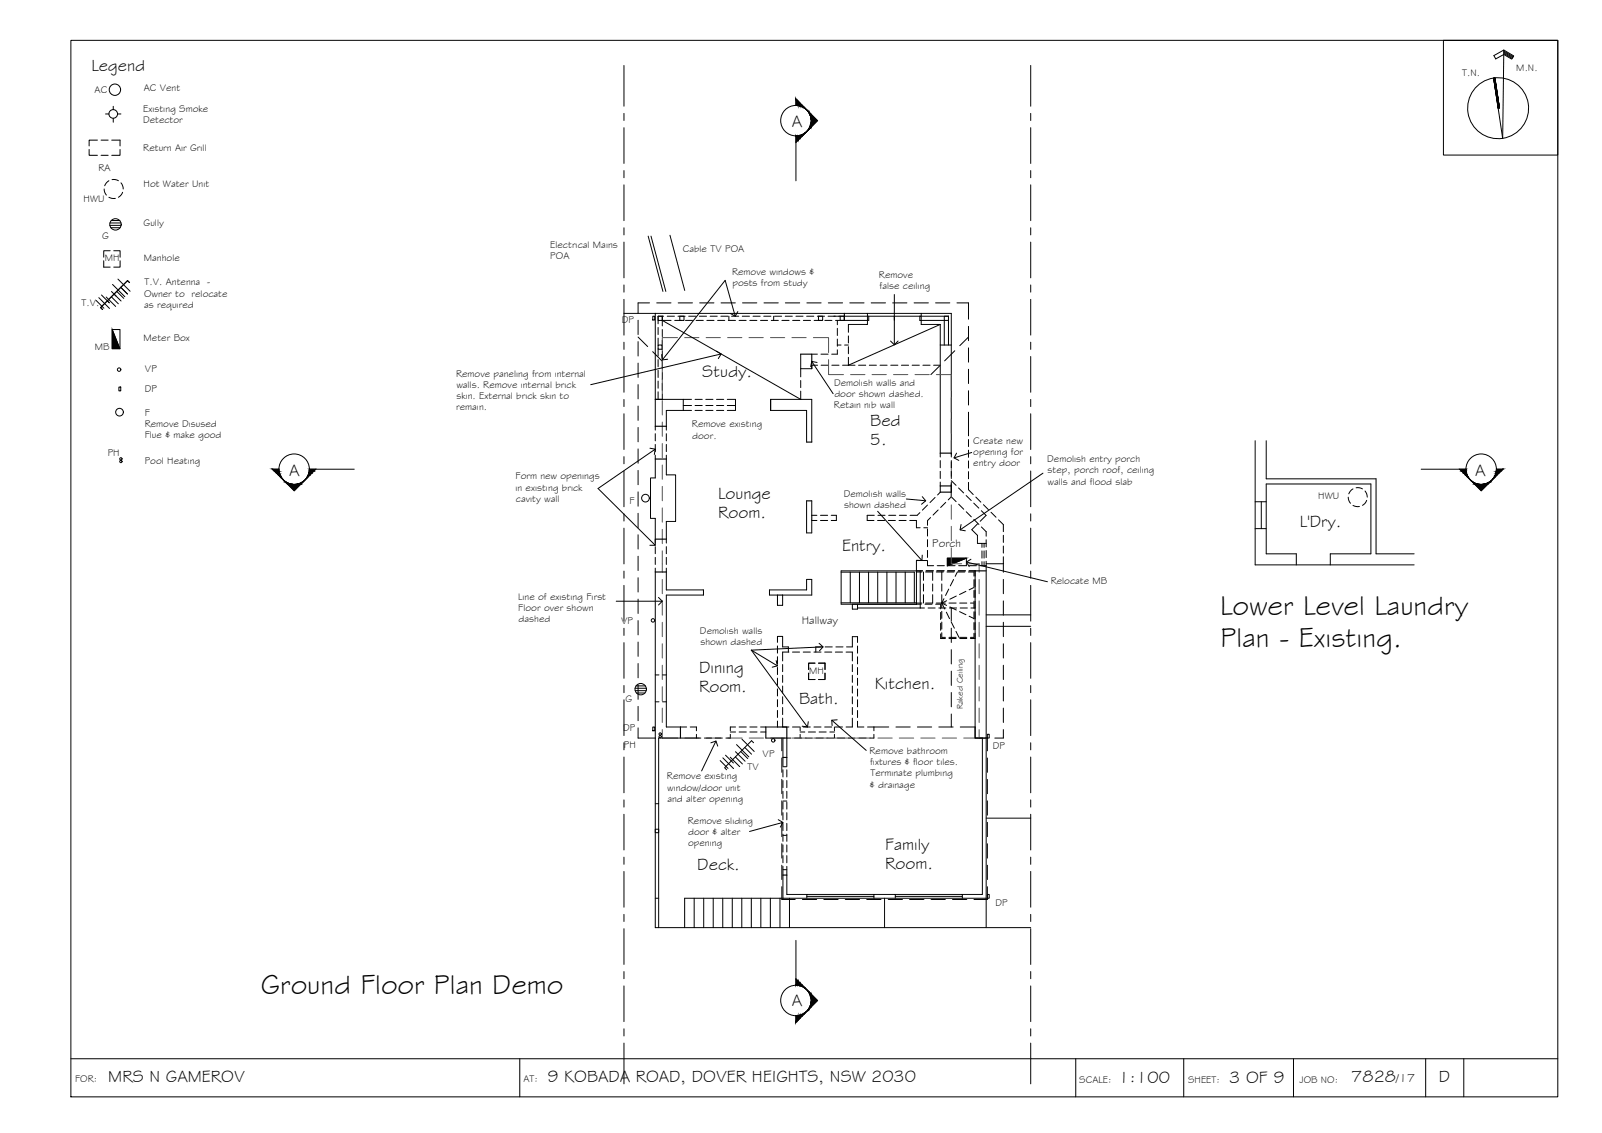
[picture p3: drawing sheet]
<svg xmlns="http://www.w3.org/2000/svg" width="420mm" height="297mm" viewBox="0 0 420 297" stroke-linecap="round" stroke-linejoin="round" font-family="sans-serif">
<!-- layer: BORDER -->
<g fill="none" stroke="#000" stroke-width=".26">
<path d="M18.6 10.6h390v277h-390zM378.6 10.6h30v30.1h-30zM394.4 13.1l2.6 1.6-.5 .8-2.1-1.2-2.1 1.1-.5-.8 2.6-1.5-.3 23.2-2.4-15.8M394.4 13.4l2.5 1.5M394.4 13.7l2.4 1.4M394.4 14l2.2 1.3M392.1 20.4l1.2 7.9M18.6 277.6h390M136.3 277.6v10M282.1 277.6v10M310.5 277.6v10M339.2 277.6v10"/>
<path d="M373.9 277.6v10M383.9 277.6v10"/>
<circle cx="392.9" cy="28.4" r="8"/>
</g>
<!-- layer: SECTION POINT -->
<g fill="#000" stroke="#000" stroke-width=".26">
<path d="M211.2 34.8l.4-.3zM211.2 28.4l.4 .4zM212 34.1l-.4 .4zM212 29.2l.3 .5zM212.8 30l1.6 1.6-1.6 1.7zM73.9 125.4l.4 .4zM74.7 126.2l.5 .3zM75.5 127h3.3l-1.6 1.7zM79.6 126.2l.4-.4zM80.3 125.4l-.3 .4zM385.3 125.4l.3 .4zM385.6 125.8l.5 .4z"/>
<path d="M386.8 127h3.4l-1.7 1.7zM390.4 126.5l.5-.3zM391.7 125.4l-.4 .4zM211.2 259.1l.4 .4zM211.6 259.5l.4 .4zM211.2 265.5l.4-.4zM212.3 264.2l-.3 .6zM212.8 260.6l1.6 1.7-1.6 1.7z"/>
<path d="M208.8 26l.5 .5v1.2zM208.8 26v1.6l.5 .1z"/>
<path d="M208.8 35.6h.5v1.2zM208.8 35.6v1.7l.5-.5z"/>
<path d="M209.3 26.5l.5 .5v.8zM209.3 26.5v1.2l.5 .1z"/>
<path d="M209.3 35.6l.5-.1v.8zM209.3 35.6v1.2l.5-.5z"/>
<path d="M209.8 27l.5 .5v.5zM209.8 27v.8l.5 .2z"/>
<path d="M209.8 35.5l.5-.2v.5zM209.8 35.5v.8l.5-.5z"/>
<path d="M210.3 27.5l.5 .7zM210.3 27.5v.5l.5 .2z"/>
<path d="M210.3 35.3l.5-.2v.2zM210.3 35.3v.5l.5-.5z"/>
<path d="M210.8 28l.4 .5zM210.8 28l.4 .5z"/>
<path d="M210.8 35.1l.4-.3zM210.8 35.1v.2l.4-.4z"/>
<path d="M212 29.2l.3 .5zM211.6 28.8l.4 .4z"/>
<path d="M212.3 33.6l-.3 .5zM212 34.1l.3-.3z"/>
<path d="M212.3 29.5l.2 .2v.5zM212.3 29.5l.2 .7z"/>
<path d="M212.5 33.1v.5h-.2zM212.3 33.6v.2l.2-.2z"/>
<path d="M212.5 29.7l.2 .2v.9zM212.5 29.7l.2 1.1z"/>
<path d="M212.7 32.5v.9l-.2-.3zM212.5 33.1v.5l.2-.2z"/>
<path d="M212.7 29.9l.1 1.5zM212.7 29.9l.1 1.5z"/>
<path d="M212.8 31.9v1.4zM212.7 32.5v.9z"/>
<path d="M71.5 123l.5 .5h1.2zM71.5 123h1.7v.5z"/>
<path d="M72 123.5l.5 .5h.8zM72 123.5h1.2l.1 .5z"/>
<path d="M72.5 124l.5 .5h.5zM72.5 124h.8l.2 .5z"/>
<path d="M73 124.5l.7 .5zM73 124.5h.5l.2 .5z"/>
<path d="M73.5 125l.5 .4zM73.5 125l.5 .4z"/>
<path d="M75 126.5l.2 .3h.6zM75 126.5l.8 .3z"/>
<path d="M74.7 126.2l.5 .3zM74.3 125.8l.4 .4z"/>
<path d="M75.2 126.8l1.1 .1zM75.2 126.8l1.1 .1z"/>
<path d="M75.4 126.9l1.5 .1zM75.4 126.9l1.5 .1z"/>
<path d="M77.4 127h1.4zM78 126.9h.9z"/>
<path d="M78 126.9h.9l-.3-.1zM78.6 126.8h.5l-.2 .1z"/>
<path d="M78.6 126.8h.5v-.3zM79.1 126.5h.2l-.2 .3z"/>
<path d="M79.1 126.5l.5-.3zM79.6 126.2l-.3 .3z"/>
<path d="M80.6 125l-.3 .4zM80.6 125h.2l-.4 .4z"/>
<path d="M80.8 124.5l-.2 .5h.2zM80.8 124.5h.5l-.5 .5z"/>
<path d="M81 124l-.2 .5h.5zM81 124h.8l-.5 .5z"/>
<path d="M81.1 123.5l-.1 .5h.8zM81.1 123.5h1.2l-.5 .5z"/>
<path d="M81.2 123l-.1 .5h1.2zM81.2 123h1.6l-.5 .5z"/>
<path d="M383.3 123.5l1.2-.5v.5zM382.8 123l.5 .5 1.2-.5z"/>
<path d="M383.9 124l.6-.5 .1 .5zM383.3 123.5l.6 .5 .6-.5z"/>
<path d="M384.6 124l.2 .5h-.4zM383.9 124l.5 .5 .2-.5z"/>
<path d="M384.8 124.5l.2 .5h-.2zM384.4 124.5l.4 .5v-.5z"/>
<path d="M385 125l.3 .4zM384.8 125l.5 .4-.3-.4z"/>
<path d="M386.1 126.2l.5 .3zM386 126.2l.3 .3z"/>
<path d="M386.6 126.5l.5 .3h-.5zM386.3 126.5l.3 .3v-.3z"/>
<path d="M386.7 126.9l.4-.1 .5 .1zM386.6 126.8l.1 .1 .4-.1z"/>
<path d="M386.8 127h1.4zM386.7 126.9h.9z"/>
<path d="M388.8 127l1.4-.1zM388.8 127l1.4-.1z"/>
<path d="M389.3 126.9l1.1-.1zM389.3 126.9l1.1-.1z"/>
<path d="M389.9 126.8l.7-.3-.2 .3zM389.9 126.8l.7-.3z"/>
<path d="M390.4 126.5l.5-.3zM390.9 126.2l.4-.4z"/>
<path d="M391.7 125.4l.4-.4zM392 125l-.3 .4 .4-.4z"/>
<path d="M392 125l.6-.5zM392.2 124.5l-.2 .5 .6-.5z"/>
<path d="M392.2 124.5l.9-.5-.5 .5zM392.4 124l-.2 .5 .9-.5z"/>
<path d="M392.4 124l1.2-.5-.5 .5zM392.4 123.5v.5l1.2-.5z"/>
<path d="M392.4 123.5l1.7-.5-.5 .5zM392.5 123l-.1 .5 1.7-.5z"/>
<path d="M209.3 257.2l-.5 1.1h.5zM208.8 256.6l.5 .6-.5 1.1z"/>
<path d="M209.8 257.7l-.5 .6 .5 .1zM209.3 257.2l.5 .5-.5 .6z"/>
<path d="M209.8 258.4l.5 .2v-.4zM209.8 257.7l.5 .5-.5 .2z"/>
<path d="M210.3 258.6l.5 .2v-.2zM210.3 258.2l.5 .4h-.5z"/>
<path d="M210.8 258.8l.4 .3zM210.8 258.6l.4 .5-.4-.3z"/>
<path d="M209.3 266.3l-.5 1.7 .5-.6zM208.8 266.3h.5l-.5 1.7z"/>
<path d="M209.8 266.2l-.5 1.2 .5-.5zM209.3 266.3l.5-.1-.5 1.2z"/>
<path d="M210.3 266l-.5 .9 .5-.5zM209.8 266.2l.5-.2-.5 .9z"/>
<path d="M210.8 265.8l-.5 .6zM210.3 266l.5-.2-.5 .6z"/>
<path d="M211.2 265.5l-.4 .5zM210.8 265.8l.4-.3-.4 .5z"/>
<path d="M212.3 264.2l-.3 .6zM212 264.7l-.4 .4z"/>
<path d="M212 259.9l.3 .5zM212 259.9l.3 .3z"/>
<path d="M212.5 263.7l-.2 .7 .2-.2zM212.5 263.7l-.2 .7z"/>
<path d="M212.3 260.4l.2 .5v-.5zM212.3 260.2l.2 .2h-.2z"/>
<path d="M212.7 263.2l-.2 1 .2-.2zM212.7 263.2l-.2 1z"/>
<path d="M212.7 260.6l-.2 .3 .2 .5zM212.5 260.4l.2 .2-.2 .3z"/>
<path d="M212.8 262.6l-.1 1.4zM212.8 262.6l-.1 1.4z"/>
<path d="M212.8 260.6v1.4zM212.7 260.6v.8z"/>
</g>
<g fill="none" stroke="#000" stroke-width=".26">
<path d="M208.8 27.6v-1.6l5.6 5.6-5.6 5.7M208.8 35.6v11.8M73.2 123h-1.7l5.7 5.7 5.6-5.7M81.2 123h11.7M372.7 123h11.8M382.8 123l5.7 5.7 5.6-5.7h-1.6M208.8 256.6l5.6 5.7-5.6 5.7v-1.7M208.8 246.5v11.8"/>
<circle cx="208.7" cy="31.6" r="4"/>
<circle cx="77.1" cy="123" r="4"/>
<circle cx="388.5" cy="123" r="4"/>
<circle cx="208.7" cy="262.3" r="4"/>
</g>
<!-- layer: EXISTING -->
<g fill="none" stroke="#000" stroke-width=".26">
<path d="M163.6 82.2h85.9v37.6M171.9 82.2v22.5h7.3M172.6 85.8v1.9M172.6 88.6v1.9M172.6 91.5v1.8M172.6 94.3v1.9M172.6 97.1v1.9M172.6 99.9v1.9M173.7 82.9h-1.1v1.1h1.1v-1.1v1.1M173.7 90.5h-1.1v1.1h1.1v-1.1v1.1M173.7 84h2.3M173.7 84v1.4"/>
<path d="M173.7 86.4v1.9M173.7 89.2v1.9M173.7 92v1.9M173.7 94.8v1.9M173.7 97.6v1.9M174.1 82.9h-1.5v2M175 82.9h1.9M177 84h1.8M177.8 82.9h1.9M178.3 82.9h1.1v1.1h-1.1zM179.8 84h1.8M180.6 82.9h1.9"/>
<path d="M182.6 84h1.9M183.4 82.9h1.9M185.4 84h1.9M186.3 82.9h1.8M188.2 84h1.9M189.1 82.9h1.8M191 84h1.9M191.2 82.9v1.1M191.9 82.9h1.8M193.8 84h1.9M194.7 82.9h1.9M196.6 84h1.9"/>
<path d="M197.5 82.9h1.9M199.5 84h1.8M200.3 82.9h1.9M202.3 84h1.8M202.9 82.9v1.1M203.1 82.9h1.9M205.1 84h1.9M205.9 82.9h1.9M207.9 84h1.9M208.8 82.9h1.8M210 92.9v5.9M210 99.8v1.8"/>
<path d="M210.7 84h1.9M211.6 82.9h1.8M212.9 92.9h1.5M213.5 84h1.9M214.4 82.9h1.8M214.4 95.8h-1.5v.9h-2.9M214.7 82.9h1.1v1.1h-1.1zM215.3 92.9h1.9M215.4 95.8h1.8M216.3 84h1.9M217.2 82.9h31.6M218.2 95.8h1.9"/>
<path d="M219.6 91.7v1.2h-1.5M219.6 84v1.1M219.6 86.1v1.9M219.6 88.9v1.9M219.6 90.5h1M220.4 82.9v1.1h1.1v-1.1v1.1M221.5 90.5h1M222.5 88.1v1.8M222.5 90.9v1.8M222.5 93.7v2.1h-1.5M227.5 82.2v2.9h-5v2M227.8 82.9v1.1h-8.7"/>
<path d="M234.6 82.9v1.1M241.2 82.9v1.1h6.5v6.5M241.6 82.2v2.9h5v34.7M246.6 90.5h2.9M247.7 82.9h1.1v1.1h-1.1zM248.8 82.9v7.6M171.9 119.3v6h-1.3v10.6h1.3v6.5M171.9 104.7v8.1M171.9 113.7v1.9M171.9 116.5v1.9M172.6 102.7v2M173.7 100.4v1.9"/>
<path d="M173.7 103.3v1.4M174.8 119.3v5.2h2.4v12.2h-2.4v5.7M174.8 113.7v1.9M174.8 116.5v1.9M179.2 104.7v2.9M179.2 106.3h2.2M179.2 104.7h2.2M181.4 107.6h-6.6v5.2M182.3 107.6h1.9M182.3 106.3h1.9M182.3 104.7h1.9M185.1 107.6h1.9"/>
<path d="M185.1 106.3h1.9M185.1 104.7h1.9M187.9 107.6h1.9M187.9 106.3h1.9M187.9 104.7h1.9M190.7 104.7h2.2v2.9h-2.2M190.7 106.3h2.2M210 102.5v2.2M211.5 115.9v-8.3h-9.4v-2.9h10.8v11.2M329.2 115.5v32.6h41.7M332.1 115.5v10h28.8v19.7h10M211.5 131.3v8.4h1.4v-3.2h1.4"/>
<path d="M212.9 131.3v3.8h1.4M215.2 135.1h1.9M215.2 136.5h1.9M218 135.1h1.4v1.4h-1.4M229.3 135.1h-1.9v1.4h1.8M230.2 136.5h1.8M230.3 135.1h1.8M233 136.5h1.8M233.1 135.1h1.8M235.8 136.5h1.8M235.9 135.1h1.9M238.6 136.5h1.8v1.9h.9"/>
<path d="M241.3 134.4l-.8 .7h-1.8M242.3 138.4h1M243.3 132.4l-1.4 1.3M243.3 138.7v1.8M244.1 135.7l-.8 .8v1.2M245.2 130.4l-1.3 1.4M246 133.7l-1.3 1.3M246.6 120.7v1.9M246.6 123.6v1.8M246.6 126.4v2.6l-.7 .8M248 131.7l-1.3 1.3M249.5 120.7v1.9"/>
<path d="M249.5 123.6v1.8M249.5 126.4v3.9M249.5 130.3l1.3 1.2M249.5 126l1.2 1.2M249.5 130.3l-.8 .8M251.4 127.9l1.3 1.3M251.4 132.2l1.4 1.3M253.4 129.9l1.3 1.3M253.4 134.2l1.3 1.3M255.4 131.9l1.3 1.3M255.4 136.2l1.3 1.3M256.4 137.3l-1.5 1.6 1.5 1.4v2.2h2.2"/>
<path d="M257.4 133.9l1.2 1.2-1.5 1.6M257.4 138.1l1.2 1.3v1.2M329.2 138.6h2.9M329.2 131.5h2.9M330.8 131.5v7.1M171.9 143.3v1.9M171.9 146.1v1.9M171.9 148.9v94.3h35.2M174.8 148.9v5.8h9.7v1.3h-9.7v34.6h5.3M174.8 143.3v1.9M174.8 146.1v1.9M201.8 154.7h9.7v-2.8h1.4v4.1h-7.6v2.7h-1.4v-2.7h-2.1z"/>
<path d="M220.6 150h19.2v8M220.6 158h19.8M223 150v8M223.5 158.4v1.3h1.4v-1.3M224.9 159.4h17.6M225.4 150v8M227.8 150v8M230.2 150v8M232.6 150v8M235 150v8M237.4 150v8M240.4 158.1h1.4"/>
<path d="M240.4 150h1.4M241.3 149.7v9.7M242 149.7h-21.4v8.7h21M242.2 150v2.2M242.2 153.1v1.9M242.2 155.9v2.2M242.6 158.4h1.9M242.7 150h1.9v2.2M242.9 149.7h1.9M243.3 147h-2.9v11.4M243.3 147.1v1.2h1.6M243.3 141.5v1.8"/>
<path d="M243.3 144.3v1.8M243.4 159.4h1.9M244.6 155.9v2.2h-1.9M244.6 153.1v1.9M245.4 158.4h1.3v1.2M245.6 158.1h2.4M245.6 150h1.8M245.7 149.7h1.9M245.8 148.3h1.9M246.2 159.4h1.9M247 150v2.2M247 153.1v1.9"/>
<path d="M247 155.9v3.4M247 158.1l.8 1.6M247 158.1l1.3 .6M247.6 157l-.6 1.1M248.3 157.5l-1.3 .6M248.4 150h1.8M248.5 149.7h1.9M248.6 148.3h1.9M248.8 154.4l-.8 1.7M248.9 158.1h1.9M249 159.4h1.9M249.1 159.1l1.7 .8"/>
<path d="M250.1 151.9l-.9 1.7M250.8 156.3l-1.7 .8M251.1 150l-.6 1.1M251.2 150h1.9M251.3 149.7h1.9M251.4 148.3h1.9M251.7 158.1h1.9M251.8 159.4h1.9M253.3 155l-1.6 .9M254 150h1.4v1M254.2 149.7h1.5v43.8h2.9M254.2 148.3h1.9"/>
<path d="M254.5 158.1h.9M254.6 159.4h1.1M255.4 152v1.8M255.4 154.8v1.8M255.4 157.6v1.9M255.4 154l-1.2 .6M257.1 148.3h1.5M257.5 142.5v1M257.5 144.4v1.9M257.5 147.2v1.1M258.1 142.5v1M258.1 144.4v1.9"/>
<path d="M258.1 147.2v1.1M258.6 141.5v1.9M258.6 144.3v1.9M258.6 147.1v96.1M340 148.1v-2.9h-7.9v-18.3h27.4v18.3h-10.6v2.9M171.9 176.9h.9M173.8 176.9h1M203.9 168.4v-1.6h1.4v2.8h1.5v1.4M203.9 169.3v1.9M203.9 172.2v1.8M203.9 175v1.9M203.9 177.8v1.9"/>
<path d="M205.3 174.2v1.9M205.3 177v1.9M205.3 179.8v1.9M206.9 171h-1.6v2.3M207.8 171h1.9M210.7 171h1.8M213.5 171h1.8M215.5 169.6h-1.5v1.4M216.3 171h1.9M216.4 169.6h1.9M219.1 171h1.9M219.2 169.6h1.9"/>
<path d="M221.9 171h1.6v2.3M223.5 174.2v1.9M223.5 177v1.9M223.5 179.8v1.9M224.9 168.4v-1.5h-1.4v2.7h-1.5M224.9 169.4v1.9M224.9 172.2v1.9M224.9 175v1.9M224.9 177.8v1.9M246.7 160.6v1.8M246.7 163.4v1.8M246.7 166.2v1.2h1.3"/>
<path d="M247 160.3v1.8M247 163.1v1.8M247 165.9v1.2h1M248.2 160.5l.8 1.7M248.9 167.1h1.9M248.9 167.4h1.9M249.5 163l.8 1.7M250.7 165.5l.8 1.6M251.7 160.4l1.6 .8M251.7 167.1h1.9M251.7 167.4h1.9M254.2 161.6l1.2 .6"/>
<path d="M254.5 167.4h1.2M255.4 160.4v1.9M255.4 163.2v1.9M255.4 166v1.1h-.9M258.6 161.2h11.7M258.6 164.2h11.7M171.9 184h.9M173.8 184h1M181 190.6h1.7v1M182.7 192.5v1M183.8 193.5h-11.1v49.7M184.7 193.5h1.9"/>
<path d="M187.6 193.5h1.8M191.5 192.5v1h-1.1M191.5 191.9h1.4M192.9 190.6h-1.4v1M193.9 190.6h1.8M193.9 191.9h1.8M196.7 190.6h1.9M196.7 191.9h1.9M199.5 191.9h1.4M200.9 193.5h6.6M203.9 189v1.6h-4.4M203.9 180.6v1.9"/>
<path d="M203.9 183.4v1.9M203.9 186.2v1.9M205.3 188.3v2.3h1.6M205.3 182.7v1.8M205.3 185.5v1.8M205.3 193.5v7.4M206.4 193.5v7.4M207.8 190.6h1.9M208.4 193.5h1.9M209.9 191.9h1.2M209.9 190.6v1M209.9 192.5v1"/>
<path d="M210.7 190.6h1.8M211.2 193.5h1.9M212 191.9h1.9M213.5 190.6h1.8M214 193.5h1.9M214.8 191.9h1.9M216.3 190.6h1.9M216.8 193.5h1.9M217.6 191.9h1.2M218.8 190.6v1M218.8 192.5v1M219.1 190.6h1.9"/>
<path d="M219.7 193.5h1.8M222.5 193.5h1.8M223.5 188.3v2.3h-1.6M223.5 182.7v1.8M223.5 185.5v1.8M224.9 189.1v1.5h1.7M224.9 180.6v1.9M224.9 183.4v1.9M224.9 186.3v1.8M225.3 193.5h1.8M227.5 190.6h1.7v1M229.2 192.5v1h-1.1"/>
<path d="M257.6 193.5v41h-51.2v-7.4M171.9 217.4h.8v.9h-.8zM171.9 210.7h.8M205.3 201.8v1.9M205.3 204.6v1.9M205.3 207.4v1.9M205.3 210.3v1.8M205.3 213.1v1.8M205.3 215.9v1.9M205.3 218.7v1.9M205.3 201h1.1M205.3 210h1.1"/>
<path d="M205.3 219h1.1M206.4 201.8v1.9M206.4 204.6v1.9M206.4 207.4v1.9M206.4 210.3v1.8M206.4 213.1v1.8M206.4 215.9v1.9M206.4 218.7v1.9M258.6 214.5h11.7M171.9 235.5h.8M182.1 235.5v7.7M184.6 235.5v7.7"/>
<path d="M187.1 235.5v7.7M189.6 235.5v7.7M192.1 235.5v7.7M194.5 235.5v7.7M197 235.5v7.7M199.5 235.5v7.7M202 235.5v7.7M204.6 235.5v7.7M205.3 221.5v1.9M205.3 224.3v1.9M205.3 227.1v8.4M205.3 228h1.1"/>
<path d="M206.4 221.5v1.9M206.4 224.3v1.9M207.1 235.5v7.7h63.2M211.6 235h17.6M211.6 234.5v1M229.2 234.5v1M232 235.5v7.7M234.8 235h17.6M234.8 234.5v1M252.4 234.5v1M258.6 235.5h-79v7.7"/>
</g>
<!-- layer: ROOFPLAN -->
<g fill="none" stroke="#000" stroke-width=".26">
<path d="M170.4 79.4h-3v2.7M172.2 79.4h3.8M177.9 79.4h3.7M183.5 79.4h3.7M189.1 79.4h3.8M194.7 79.4h3.8M200.4 79.4h3.7M206 79.4h3.7M211.6 79.4h3.8M217.2 79.4h3.8M222.9 79.4h3.7M228.5 79.4h3.7"/>
<path d="M234.1 79.4h3.8M239.7 79.4h3.8M245.4 79.4h3.7M251 79.4h3v4.3M167.4 84v3.7M167.4 89.6v3.7M167.4 95.2v3.7M167.4 88.4l2.5 2.5M171.2 92.2l2.5 2.5M246.4 95.9l-2.3 2.3M250.4 92l-2.7 2.6M254 85.6v3.7"/>
<path d="M254 91.2v3.7M254 96.8v3.8M254 88.4l-2.3 2.2M167.4 100.8v3.8M167.4 106.5v3.7M167.4 112.1v3.7M167.4 117.7v3.7M254 102.4v3.8M254 108.1v6.2M254 115.2v1.9M254 118v1.9M167.4 123.3v3.8"/>
<path d="M167.4 129v3.7M167.4 134.6v3.7M254 120.8v1.9M254 123.6v1.9M254 126.5v1.9l1.3 1.3M255.9 130.3l1.3 1.3M257.9 132.3l1.3 1.3M259.9 134.3l1.3 1.3M261.9 136.3l1.3 1.2v1.9M167.4 140.2v3.7M167.4 145.8v3.8M167.4 151.5v3.7"/>
<path d="M167.4 157.1v3.7M258.6 147.8h4.6M263.2 140.3v1.9M263.2 143.1v1.9M263.2 146v4M263.2 151.9v3.8M263.2 157.5v3.8M167.4 162.7v3.7M167.4 168.3v3.8M167.4 174v3.7M167.4 179.6v3.7M263.2 163.1v3.8"/>
<path d="M263.2 168.8v3.7M263.2 174.4v3.8M167.4 185.2v3.7M167.4 190.8v2.7h4.5M205 193.5v3.3M205 198.7v3.8M256.8 193.5h2.2M259 193.5v3.3M259 198.7v3.8M263.2 180v3.8M263.2 185.6v3.8M263.2 191.3v2.2h-2.3"/>
<path d="M205 204.3v3.8M205 210v3.7M205 215.6v3.7M259 204.3v3.8M259 210v3.7M259 215.6v3.7M205 232.5v3.3h3.6M205 221.2v3.8M205 226.8v3.8M210.4 235.8h3.8M216.1 235.8h3.7M221.7 235.8h3.7"/>
<path d="M227.3 235.8h3.8M232.9 235.8h3.8M238.6 235.8h3.7M244.2 235.8h3.7M249.8 235.8h3.8M259 221.2v3.8M259 226.8v3.8M259 232.5v3.3h-3.6"/>
</g>
<!-- layer: 0.13 -->
<g fill="none" stroke="#000" stroke-width=".26">
<path d="M173.7 84l36.3 20.7M225.2 95.8h1.9M228 95.8h1.9M230.8 95.8h1.9M233.6 95.8h1.9M236.4 95.8h1.9M239.2 95.8h1.9M242 95.8h1.9M244.9 95.8h1.7M246.6 85.1l-24.1 10.7h1.7M249.5 159.4v3.4M249.5 164.7v3.7"/>
<path d="M249.5 170.3v3.8M249.5 176v3.7M229.2 190.6h3.9M235 190.6h3.7M240.6 190.6h3.8M246.2 190.6h3.8M249.5 181.6v3.7M249.5 187.2v3.4M251.8 190.6h3.9"/>
</g>
<!-- layer: NEWWORK -->
<g fill="none" stroke="#000" stroke-width=".3">
<path d="M210 92.9h2.9v3.8M221.5 82.2v1.8M171.9 104.7h1.8M171.9 111.8h2.9M202.1 104.7v2.9M211.6 115.9h1.3M246.6 118.8h2.9M171.9 120.3h2.9M211.5 131.3h1.4M212.9 135.1v1.4M246.6 127.4h2.9v1.6h-2.9M171.9 141.3h2.9"/>
<path d="M171.9 150h2.9M203.9 156h1.4M255.7 149.7h2.9M178.5 190.6v2.9M200.9 190.6v2.9M203.9 190.6h2.5v2.9M205.3 198.6h1.1M255.7 190.6v2.9h1.9M205.3 229.4h1.1"/>
</g>
<!-- layer: 0.13 -->
<g fill="none" stroke="#545454" stroke-width=".26">
<path d="M173.7 93.8v3.7M173.7 99.4v3.8M177.7 88.5h-4v3.4M179.6 88.5h3.7M185.2 88.5h3.7M190.8 88.5h3.8M196.4 88.5h3.8M202.1 88.5h3.7M207.7 88.5h3.7M213.3 88.5h4v3.9M217.3 94.3v3.9h3.9M223.1 98.2h3.8"/>
<path d="M228.7 98.2h3.8M234.3 98.2h3.8M240 98.2h3.7M245.6 98.2h3.9v4.2M173.7 105v3.8M173.7 110.7v3.7M173.7 116.3v3.7M249.5 104.3v3.7M249.5 109.9v3.7M249.5 115.5v3.7M173.7 121.9v3.8M173.7 127.5v3.8"/>
<path d="M173.7 133.2v3.7M173.7 138.8v3.7M249.5 121.1v3.8M249.5 126.8v3.7M249.5 132.4v3.7M249.5 138v3.7M173.7 144.4v5.6M173.7 151.9v3.8M173.7 157.5v3.8M249.5 143.6v4.2h2.7M254.1 147.8h2.7v2.2M256.8 151.9v3.8"/>
<path d="M256.8 157.5v3.8M173.7 163.1v3.8M173.7 168.8v3.7M173.7 174.4v3.8M256.8 163.1v3.8M256.8 168.8v3.7M256.8 174.4v3.8M173.7 191.3v2.2h4M173.7 180v3.8M173.7 185.6v3.8M179.6 193.5h3.8M185.3 193.5h3.7"/>
<path d="M190.9 193.5h3.7M196.5 193.5h3.7M202.1 193.5h3.8M207.8 193.5h3.7M213.4 193.5h3.7M219 193.5h3.7M224.6 193.5h3.8M230.3 193.5h3.7M235.9 193.5h3.7M241.5 193.5h3.7M247.1 193.5h3.8M256.8 191.3v2.2h-4"/>
<path d="M256.8 180v3.8M256.8 185.6v3.8"/>
</g>
<!-- layer: SERVICES -->
<g fill="none" stroke="#000" stroke-width=".26">
<path d="M23.4 39.2v1.5h2.2M25.6 36.7h-2.2v1.6M26.5 36.7h1.9M27.7 29.9h.9M29.3 36.7h2.2v1.6M29.7 27.9v.9M29.7 31v1M30.8 29.9h.9M31.5 39.2v1.5h-2.2M26.5 40.7h1.9M27.3 49.5l.2 .9 .4 .8M28.6 47.4l-.7 .5-.4 .8"/>
<path d="M28.6 51.7l.8 .3h.9M28.8 59.1h3M28.8 58.5h2.9M29.1 59.7h2.4M29.2 57.8h2.2M29.4 47.1h.9l.8 .3M31.7 47.9l.5 .8 .1 .8M32.2 50.4l-.5 .8-.6 .5M25.2 78.8l2 2M25.9 78l2.8 2.9M26.6 77.3l2.1 2.1M27.2 68.4v1.6h1.7"/>
<path d="M27.8 77.9l2.5 2.4M28.9 65.7h-1.7v1.7M29.2 77.8l1.8 1.8M29.2 76.4l2.6 2.5M29.5 74.6l3.2 3.2M29.8 65.7h1.7v1.7M29.9 77.1l.5 .5M30.6 76.4l1.9 1.8M30.9 73.2l3.2 3.2M31.5 68.4v1.6h-1.7M31.7 75.3l1.7 1.8M170 61.9l3.9 14.5"/>
<path d="M170.7 61.9l3.9 14.5M175.7 61.7l3.9 14.5M26.4 80.6l7.1-7 .5 .5-.5-.5-7.1 7 .5 .6zM29.4 86.4l2 5h-2v-5h2M31.5 86.4v5M171.2 82.9h.5v1h-.5zM31.2 101.5h.5v1h-.5zM353.6 130.3l.1 .9 .5 .7M354.8 128.2l-.6 .5-.5 .8M354.8 132.5l.9 .3h.8M355.7 127.9h.8l.8 .3M358 128.7l.4 .8 .2 .8"/>
<path d="M358.4 131.2l-.4 .7-.7 .6M253.5 146.3l-5 2.1v-2.1h5v2.1M166.8 179.8h2.5M212.1 176.5v1.7h1.6M213.7 173.9h-1.6v1.6M214.7 173.9h1.7v1.6M216.4 176.5v1.7h-1.7M166.6 180.4h2.9M166.6 181.1h2.9M166.9 181.7h2.2M171.2 190.6h.5v1h-.5zM188.9 199.4l2 2.1"/>
<path d="M189.6 198.7l2.8 2.8M190.3 198l2 2M191.5 198.5l2.5 2.5M192.9 198.5l1.8 1.8M192.9 197.1l2.5 2.5M193.2 195.2l3.2 3.2M194.3 197l1.8 1.9M194.6 193.8l3.2 3.2M195.4 196l1.7 1.7M197.6 194.7l-.5-.5-7.1 7.1 .6 .5M259 192.5h.4v1h-.4zM259 234.5h.4v1h-.4z"/>
<circle cx="29.7" cy="29.9" r="1.13"/>
<circle cx="30.1" cy="23.5" r="1.49"/>
<circle cx="30.3" cy="58.8" r="1.49"/>
<circle cx="31.2" cy="96.9" r=".46"/>
<circle cx="31.3" cy="108.1" r="1.01"/>
<circle cx="31.7" cy="120.3" r=".31"/>
<circle cx="31.7" cy="121" r=".31"/>
<circle cx="169.3" cy="130.6" r="1.01"/>
<circle cx="171.3" cy="162.6" r=".46"/>
<circle cx="168" cy="180.7" r="1.49"/>
<circle cx="173.1" cy="192.4" r=".31"/>
<circle cx="173.1" cy="193.1" r=".31"/>
<circle cx="202.8" cy="194.1" r=".46"/>
</g>
<!-- layer: BOUNDARY -->
<g fill="none" stroke="#000" stroke-width=".26">
<path d="M163.6 17.2v10.6M270.3 17.2v10.6M163.6 29.7v1.9M163.6 33.5v9.4M270.3 29.7v1.9M270.3 33.5v9.4M163.6 44.7v1.9M163.6 48.5v9.3M163.6 59.7v1.9M270.3 44.7v1.9M270.3 48.5v9.3M270.3 59.7v1.9"/>
<path d="M163.6 63.5v9.3M163.6 74.7v1.9M163.6 78.5v9.4M270.3 63.5v9.3M270.3 74.7v1.9M270.3 78.5v9.4M163.6 89.7v1.9M163.6 93.5v9.3M270.3 89.7v1.9M270.3 93.5v9.3M163.6 104.7v1.9M163.6 108.5v9.3"/>
<path d="M163.6 119.7v1.9M270.3 104.7v1.9M270.3 108.5v9.3M270.3 119.7v1.9M163.6 123.5v9.4M163.6 134.7v1.9M163.6 138.5v9.3M270.3 123.5v9.4M270.3 134.7v1.9M270.3 138.5v9.3M163.6 149.7v1.9M163.6 153.5v9.3"/>
<path d="M270.3 149.7v1.9M270.3 153.5v9.3M163.6 164.7v1.9M163.6 168.5v9.3M163.6 179.7v1.9M270.3 164.7v1.9M270.3 168.5v9.3M270.3 179.7v1.9M163.6 183.5v9.3M163.6 194.7v1.9M163.6 198.5v9.3M270.3 183.5v9.3"/>
<path d="M270.3 194.7v1.9M270.3 198.5v9.3M163.6 209.7v1.9M163.6 213.5v9.3M270.3 209.7v1.9M270.3 213.5v9.3M163.6 224.7v1.9M163.6 228.5v9.3M163.6 239.7v1.9M270.3 224.7v1.9M270.3 228.5v9.3M270.3 239.7v1.9"/>
<path d="M163.6 243.5v9.3M163.6 254.7v1.9M163.6 258.5v9.3M270.3 243.5v9.3M270.3 254.7v1.9M270.3 258.5v9.3M163.6 269.7v1.9M163.6 273.5v10.7M270.3 269.7v1.9M270.3 273.5v10.7"/>
</g>
<!-- layer: SERVICES -->
<path d="M29.4 86.4l2 5h-2zM248.5 146.3h5l-5 2.1z" fill="#000" stroke="#000" stroke-width=".26"/>
<!-- layer: 0 -->
<g fill="none" stroke="#000" stroke-width=".26">
<path d="M234.6 77.2v13.2M173.5 93l.2 1.4 1.4-.2M187.9 92.1l1.2 .7-.7 1.2M189.1 92.8l-34.2 8.1M192.8 82.9l-2.6-9.4-16.5 20.9M193.5 81.7l-.7 1.2-1.2-.7M212.9 94.8l5.6 8.4M214.3 95l-1.4-.2-.3 1.3M233.6 89.4l1 1 .9-1M170.5 117.5l1.4 .3-.3 1.4M171.9 117.8l-15 10.3 15 14.9M250.9 118.8l-.7 1.3 1.3 .6"/>
<path d="M254.9 118.6l-4.7 1.5M230.2 134l11.6 13M237.7 130.8l5.1 .5M241.9 130.2l.9 1.1-1.1 .9M252.1 137.5l-.3 1.4 1.4 .3M273.5 124.1l-21.7 14.8M161.6 157.6h12.1M171.8 141.5l.1 1.5h-1.5M172.7 156.6l1 1-1 1M241.9 145.5l-.1 1.5-1.4-.1M253.5 147.4l21.2 5.1M254.7 146.6l-1.2 .8 .7 1.2"/>
<path d="M197 170.4l6.9 4.2M197 170.4l14.8 20.2M203.6 173.2l.3 1.4-1.4 .3M214.8 168.6l1.1 1-1 1M215.9 169.6l-18.9 .8M186.4 194.7l1.4-.4 .4 1.3M187.8 194.3l-3.8 7.8M212 189.2l-.2 1.4-1.4-.2M218.2 188.8l9 7.9M219.6 188.7l-1.4 .1v1.4M204.1 214.9l1.2 .7-.7 1.2M205.3 215.6l-8.7 2.4"/>
</g>
<!-- layer: BORDER -->
<g fill="#000" stroke="#000" stroke-width=".26">
<path d="M391.7 20.5l1.3 7.9zM391.7 20.5l.3-.1 1 8z"/>
<path d="M392 20.4l1 8 .3-.1zM392 20.4l1.3 7.9z"/>
</g>
<g font-size="7.5">
<text x="320" y="161.2">Lower Level Laundry</text>
<text x="320.1" y="169.5">Plan - Existing.</text>
<text x="68.4" y="260.5">Ground Floor Plan Demo</text>
</g>
<g font-size="4.5">
<text x="24" y="18.6">Legend</text>
<text x="207.7" y="33.3">A</text>
<text x="184.2" y="99">Study.</text>
<text x="228.2" y="111.6">Bed</text>
<text x="228.1" y="116.7">5.</text>
<text x="75.8" y="124.9">A</text>
<text x="386.9" y="124.9">A</text>
<text x="188.3" y="130.8">Lounge</text>
<text x="188.3" y="135.8">Room.</text>
<text x="340.9" y="138.2">L'Dry.</text>
<text x="220.8" y="144.5">Entry.</text>
<text x="183.4" y="176.4">Dining</text>
<text x="183.4" y="181.4">Room.</text>
<text x="209.6" y="184.6">Bath.</text>
<text x="229.5" y="180.5">Kitchen.</text>
<text x="232.2" y="222.7">Family</text>
<text x="232.2" y="227.7">Room.</text>
<text x="182.9" y="228.1">Deck.</text>
<text x="207.7" y="263.8">A</text>
<text x="28.4" y="283.6">MRS N GAMEROV</text>
<text x="143.6" y="283.6">9 KOBADA ROAD, DOVER HEIGHTS, NSW 2030</text>
<text x="293.3" y="283.9">1:100</text>
<text x="322.3" y="283.9">3 OF 9</text>
<text x="354.4" y="283.8">7828</text>
<text x="377.4" y="283.7">D</text>
</g>
<text font-size="3.2" x="366.2" y="283.8">/17</text>
<g font-size="3">
<text x="244.5" y="143.5">Porch</text>
<text x="210.3" y="163.5">Hallway</text>
</g>
<g font-size="2.6">
<text x="37.7" y="23.7">AC Vent</text>
<text x="383.5" y="20">T.N.</text>
<text x="397.7" y="18.6">M.N.</text>
<text x="24.8" y="24.4">AC</text>
<text x="37.5" y="29.4">Existing Smoke</text>
<text x="37.5" y="32.3">Detector</text>
<text x="37.6" y="39.5">Return Air Grill</text>
<text x="25.8" y="44.8">RA</text>
<text x="21.9" y="52.9">HWU</text>
<text x="37.6" y="49.1">Hot Water Unit</text>
<text x="37.7" y="59.3">Gully</text>
<text x="26.8" y="62.6">G</text>
<text x="144.3" y="65.1">Electrical Mains</text>
<text x="27.5" y="68.5">MH</text>
<text x="37.7" y="68.5">Manhole</text>
<text x="144.3" y="68">POA</text>
<text x="179.1" y="66.1">Cable TV POA</text>
<text x="37.8" y="77.8">Owner to relocate</text>
<text x="37.9" y="74.8">T.V. Antenna -</text>
<text x="192" y="72.1">Remove windows &amp;</text>
<text x="192.1" y="75">posts from study</text>
<text x="230.5" y="73">Remove</text>
<text x="230.7" y="75.9">false ceiling</text>
<text x="21.4" y="80.2">T.V.</text>
<text x="37.8" y="80.7">as required</text>
<text x="37.7" y="89.4">Meter Box</text>
<text x="163.1" y="84.7">DP</text>
<text x="24.9" y="91.7">MB</text>
<text x="38" y="97.5">VP</text>
<text x="119.6" y="98.7">Remove paneling from internal</text>
<text x="119.7" y="101.6">walls. Remove internal brick</text>
<text x="218.7" y="101.2">Demolish walls and</text>
<text x="38" y="102.7">DP</text>
<text x="119.6" y="107.5">remain.</text>
<text x="119.7" y="104.6">skin. External brick skin to</text>
<text x="218.7" y="107">Retain nib wall</text>
<text x="218.8" y="104.1">door shown dashed.</text>
<text x="38" y="108.9">F</text>
<text x="38" y="111.8">Remove Disused</text>
<text x="181.5" y="112.1">Remove existing</text>
<text x="28.2" y="119.7">PH</text>
<text x="38" y="114.8">Flue &amp; make good</text>
<text x="181.6" y="115">door.</text>
<text x="255.3" y="116.3">Create new</text>
<text x="255.3" y="119.3">opening for</text>
<text x="38" y="121.6">Pool Heating</text>
<text x="135.2" y="125.7">Form new openings</text>
<text x="255.3" y="122.2">entry door</text>
<text x="274.7" y="121.2">Demolish entry porch</text>
<text x="274.8" y="124.1">step, porch roof, ceiling</text>
<text x="135.2" y="128.6">in existing brick</text>
<text x="135.3" y="131.5">cavity wall</text>
<text x="221.3" y="130.3">Demolish walls</text>
<text x="274.7" y="127.1">walls and flood slab</text>
<text x="345.7" y="130.7">HWU</text>
<text x="165.1" y="132.1">F</text>
<text x="221.4" y="133.2">shown dashed</text>
<text x="275.6" y="153.2">Relocate MB</text>
<text x="135.9" y="157.3">Line of existing First</text>
<text x="135.9" y="160.2">Floor over shown</text>
<text x="136" y="163.1">dashed</text>
<text x="162.9" y="163.5">VP</text>
<text x="183.6" y="166.3">Demolish walls</text>
<text x="183.7" y="169.2">shown dashed</text>
<text x="212.2" y="176.7">MH</text>
<text x="164.1" y="184">G</text>
<text x="163.4" y="191.5">DP</text>
<text x="163.6" y="196">PH</text>
<text x="228.1" y="197.7">Remove bathroom</text>
<text x="260.4" y="196.4">DP</text>
<text x="196.1" y="202">TV</text>
<text x="200" y="198.5">VP</text>
<text x="228.2" y="200.7">fixtures &amp; floor tiles.</text>
<text x="228.3" y="203.6">Terminate plumbing</text>
<text x="174.9" y="204.4">Remove existing</text>
<text x="175" y="207.3">window/door unit</text>
<text x="228.2" y="206.5">&amp; drainage</text>
<text x="175.1" y="210.2">and alter opening</text>
<text x="180.4" y="215.9">Remove sliding</text>
<text x="180.5" y="218.9">door &amp; alter</text>
<text x="180.5" y="221.8">opening</text>
<text x="261.1" y="237.6">DP</text>
<text x="19.7" y="283.8">FOR:</text>
<text x="137.3" y="283.6">AT:</text>
<text x="283" y="283.9">SCALE:</text>
<text x="311.6" y="283.9">SHEET:</text>
<text x="340.8" y="283.9">JOB NO:</text>
</g>
<text font-size="2.2" x="252.5" y="185.9" transform="rotate(-90 252.5 185.9)">Raked Ceiling</text>
</svg>
